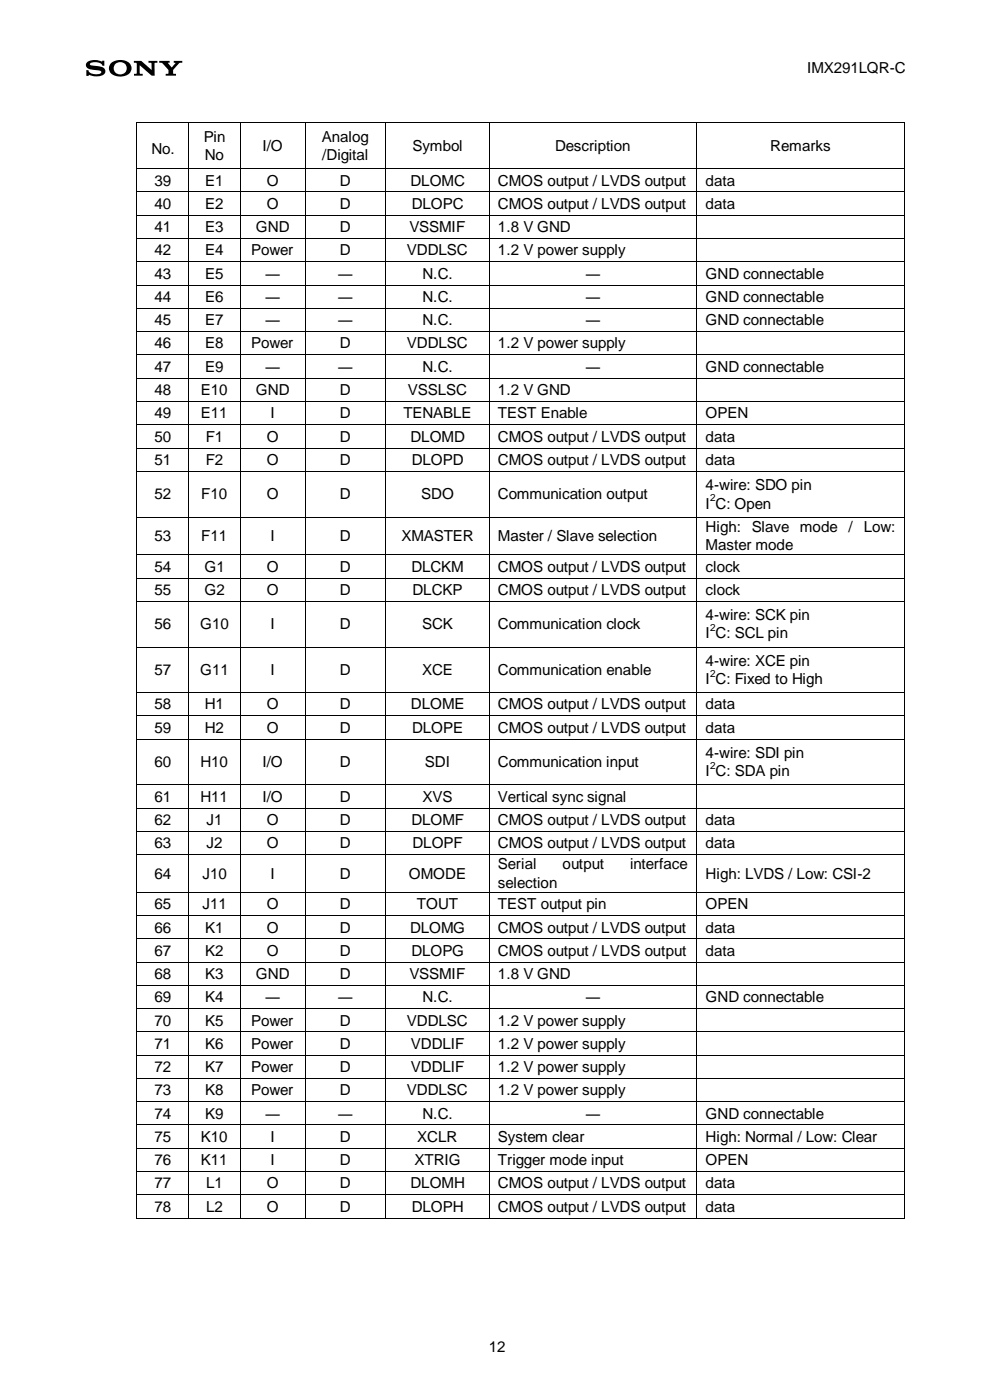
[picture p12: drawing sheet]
<svg xmlns="http://www.w3.org/2000/svg" width="210mm" height="297mm" viewBox="0 0 210 297" stroke-linecap="round" stroke-linejoin="round" font-family="sans-serif">
<path d="M18.4 13.3a3.5 3.5 0 0 1 3.3-.3v-.1h.4v1.1h-.4a1.81 1.81 0 0 0-2.6-.5l.1 .3 1.3 .2a1.56 1.56 0 0 1 1.9 1.1 1.8 1.8 0 0 1-2.3 1.1l-1.2-.3-.1 .2h-.5v-1.2h.5a1.8 1.8 0 0 0 2.4 .7l.3-.3a2.37 2.37 0 0 0-1.9-.5 1.04 1.04 0 0 1-1.1-.4 1.04 1.04 0 0 1-.1-1.1zM23.6 13.3a2.93 2.93 0 0 1 4.2 .6 1.78 1.78 0 0 1-1.9 2.3h-.4v-.4a1.35 1.35 0 0 0 1.2-1.9 1.35 1.35 0 0 0-2.2-.3 1.31 1.31 0 0 0-.3 1.4 1.31 1.31 0 0 0 1.3 .8v.4a1.94 1.94 0 0 1-2.4-2zM28.4 12.9h1.6l2.2 2-.1-1.5-.6-.1v-.4h1.9v.4l-.6 .1v.2v2.5h-.6l-2.6-2.3 .1 1.8 .6 .1v.4h-1.9v-.4l.6-.1v-2l-.1-.2-.5-.1zM33.8 12.9h2.2v.4l-.3 .1 .7 .9 .8-.9-.3-.1v-.4h1.8v.4h-.6l-1.4 1.5v.8l.6 .1v.4h-2.2v-.4l.6-.1v-.6a2.96 2.96 0 0 0-1.2-1.5l-.7-.2z" fill="#000"/>
<g fill="#000">
<path d="M29 26h.1v.2h-.1z" fill-rule="evenodd"/>
<path d="M29 26h.1v.2h-.1z" fill-rule="evenodd"/>
<path d="M29 35.7h.1v.2h-.1z" fill-rule="evenodd"/>
<path d="M39.9 26h.2v.2h-.2z" fill-rule="evenodd"/>
<path d="M39.9 35.7h.2v.2h-.2z" fill-rule="evenodd"/>
<path d="M50.9 26h.2v.2h-.2z" fill-rule="evenodd"/>
<path d="M50.9 35.7h.2v.2h-.2z" fill-rule="evenodd"/>
<path d="M64.6 26h.2v.2h-.2z" fill-rule="evenodd"/>
<path d="M64.6 35.7h.2v.2h-.2z" fill-rule="evenodd"/>
<path d="M81.7 26h.1v.2h-.1z" fill-rule="evenodd"/>
<path d="M81.7 35.7h.1v.2h-.1z" fill-rule="evenodd"/>
<path d="M103.7 26h.1v.2h-.1z" fill-rule="evenodd"/>
<path d="M103.7 35.7h.1v.2h-.1z" fill-rule="evenodd"/>
<path d="M147.6 26h.2v.2h-.2z" fill-rule="evenodd"/>
<path d="M147.6 35.7h.2v.2h-.2z" fill-rule="evenodd"/>
<path d="M191.7 26h.1v.2h-.1z" fill-rule="evenodd"/>
<path d="M191.7 26h.1v.2h-.1z" fill-rule="evenodd"/>
<path d="M191.7 35.7h.1v.2h-.1z" fill-rule="evenodd"/>
<path d="M29 40.6h.1v.2h-.1z" fill-rule="evenodd"/>
<path d="M29 45.6h.1v.1h-.1z" fill-rule="evenodd"/>
<path d="M29 50.6h.1v.1h-.1z" fill-rule="evenodd"/>
<path d="M29 55.5h.1v.1h-.1z" fill-rule="evenodd"/>
<path d="M39.9 40.6h.2v.2h-.2z" fill-rule="evenodd"/>
<path d="M39.9 45.6h.2v.1h-.2z" fill-rule="evenodd"/>
<path d="M39.9 50.6h.2v.1h-.2z" fill-rule="evenodd"/>
<path d="M39.9 55.5h.2v.1h-.2z" fill-rule="evenodd"/>
<path d="M50.9 40.6h.2v.2h-.2z" fill-rule="evenodd"/>
<path d="M50.9 45.6h.2v.1h-.2z" fill-rule="evenodd"/>
<path d="M50.9 50.6h.2v.1h-.2z" fill-rule="evenodd"/>
<path d="M50.9 55.5h.2v.1h-.2z" fill-rule="evenodd"/>
<path d="M64.6 40.6h.2v.2h-.2z" fill-rule="evenodd"/>
<path d="M64.6 45.6h.2v.1h-.2z" fill-rule="evenodd"/>
<path d="M64.6 50.6h.2v.1h-.2z" fill-rule="evenodd"/>
<path d="M64.6 55.5h.2v.1h-.2z" fill-rule="evenodd"/>
<path d="M81.7 40.6h.1v.2h-.1z" fill-rule="evenodd"/>
<path d="M81.7 45.6h.1v.1h-.1z" fill-rule="evenodd"/>
<path d="M81.7 50.6h.1v.1h-.1z" fill-rule="evenodd"/>
<path d="M81.7 55.5h.1v.1h-.1z" fill-rule="evenodd"/>
<path d="M103.7 40.6h.1v.2h-.1z" fill-rule="evenodd"/>
<path d="M103.7 45.6h.1v.1h-.1z" fill-rule="evenodd"/>
<path d="M103.7 50.6h.1v.1h-.1z" fill-rule="evenodd"/>
<path d="M103.7 55.5h.1v.1h-.1z" fill-rule="evenodd"/>
<path d="M147.6 40.6h.2v.2h-.2z" fill-rule="evenodd"/>
<path d="M147.6 45.6h.2v.1h-.2z" fill-rule="evenodd"/>
<path d="M147.6 50.6h.2v.1h-.2z" fill-rule="evenodd"/>
<path d="M147.6 55.5h.2v.1h-.2z" fill-rule="evenodd"/>
<path d="M191.7 40.6h.1v.2h-.1z" fill-rule="evenodd"/>
<path d="M191.7 45.6h.1v.1h-.1z" fill-rule="evenodd"/>
<path d="M191.7 50.6h.1v.1h-.1z" fill-rule="evenodd"/>
<path d="M191.7 55.5h.1v.1h-.1z" fill-rule="evenodd"/>
<path d="M29 60.4h.1v.2h-.1z" fill-rule="evenodd"/>
<path d="M29 65.4h.1v.1h-.1z" fill-rule="evenodd"/>
<path d="M29 70.3h.1v.2h-.1z" fill-rule="evenodd"/>
<path d="M29 75.2h.1v.2h-.1z" fill-rule="evenodd"/>
<path d="M39.9 60.4h.2v.2h-.2z" fill-rule="evenodd"/>
<path d="M39.9 65.4h.2v.1h-.2z" fill-rule="evenodd"/>
<path d="M39.9 70.3h.2v.2h-.2z" fill-rule="evenodd"/>
<path d="M39.9 75.2h.2v.2h-.2z" fill-rule="evenodd"/>
<path d="M50.9 60.4h.2v.2h-.2z" fill-rule="evenodd"/>
<path d="M50.9 65.4h.2v.1h-.2z" fill-rule="evenodd"/>
<path d="M50.9 70.3h.2v.2h-.2z" fill-rule="evenodd"/>
<path d="M50.9 75.2h.2v.2h-.2z" fill-rule="evenodd"/>
<path d="M64.6 60.4h.2v.2h-.2z" fill-rule="evenodd"/>
<path d="M64.6 65.4h.2v.1h-.2z" fill-rule="evenodd"/>
<path d="M64.6 70.3h.2v.2h-.2z" fill-rule="evenodd"/>
<path d="M64.6 75.2h.2v.2h-.2z" fill-rule="evenodd"/>
<path d="M81.7 60.4h.1v.2h-.1z" fill-rule="evenodd"/>
<path d="M81.7 65.4h.1v.1h-.1z" fill-rule="evenodd"/>
<path d="M81.7 70.3h.1v.2h-.1z" fill-rule="evenodd"/>
<path d="M81.7 75.2h.1v.2h-.1z" fill-rule="evenodd"/>
<path d="M103.7 60.4h.1v.2h-.1z" fill-rule="evenodd"/>
<path d="M103.7 65.4h.1v.1h-.1z" fill-rule="evenodd"/>
<path d="M103.7 70.3h.1v.2h-.1z" fill-rule="evenodd"/>
<path d="M103.7 75.2h.1v.2h-.1z" fill-rule="evenodd"/>
<path d="M147.6 60.4h.2v.2h-.2z" fill-rule="evenodd"/>
<path d="M147.6 65.4h.2v.1h-.2z" fill-rule="evenodd"/>
<path d="M147.6 70.3h.2v.2h-.2z" fill-rule="evenodd"/>
<path d="M147.6 75.2h.2v.2h-.2z" fill-rule="evenodd"/>
<path d="M191.7 60.4h.1v.2h-.1z" fill-rule="evenodd"/>
<path d="M191.7 65.4h.1v.1h-.1z" fill-rule="evenodd"/>
<path d="M191.7 70.3h.1v.2h-.1z" fill-rule="evenodd"/>
<path d="M191.7 75.2h.1v.2h-.1z" fill-rule="evenodd"/>
<path d="M29 80.2h.1v.2h-.1z" fill-rule="evenodd"/>
<path d="M29 85.1h.1v.2h-.1z" fill-rule="evenodd"/>
<path d="M29 90h.1v.2h-.1z" fill-rule="evenodd"/>
<path d="M29 95h.1v.2h-.1z" fill-rule="evenodd"/>
<path d="M39.9 80.2h.2v.2h-.2z" fill-rule="evenodd"/>
<path d="M39.9 85.1h.2v.2h-.2z" fill-rule="evenodd"/>
<path d="M39.9 90h.2v.2h-.2z" fill-rule="evenodd"/>
<path d="M39.9 95h.2v.2h-.2z" fill-rule="evenodd"/>
<path d="M50.9 80.2h.2v.2h-.2z" fill-rule="evenodd"/>
<path d="M50.9 85.1h.2v.2h-.2z" fill-rule="evenodd"/>
<path d="M50.9 90h.2v.2h-.2z" fill-rule="evenodd"/>
<path d="M50.9 95h.2v.2h-.2z" fill-rule="evenodd"/>
<path d="M64.6 80.2h.2v.2h-.2z" fill-rule="evenodd"/>
<path d="M64.6 85.1h.2v.2h-.2z" fill-rule="evenodd"/>
<path d="M64.6 90h.2v.2h-.2z" fill-rule="evenodd"/>
<path d="M64.6 95h.2v.2h-.2z" fill-rule="evenodd"/>
<path d="M81.7 80.2h.1v.2h-.1z" fill-rule="evenodd"/>
<path d="M81.7 85.1h.1v.2h-.1z" fill-rule="evenodd"/>
<path d="M81.7 90h.1v.2h-.1z" fill-rule="evenodd"/>
<path d="M81.7 95h.1v.2h-.1z" fill-rule="evenodd"/>
<path d="M103.7 80.2h.1v.2h-.1z" fill-rule="evenodd"/>
<path d="M103.7 85.1h.1v.2h-.1z" fill-rule="evenodd"/>
<path d="M103.7 90h.1v.2h-.1z" fill-rule="evenodd"/>
<path d="M103.7 95h.1v.2h-.1z" fill-rule="evenodd"/>
<path d="M147.6 80.2h.2v.2h-.2z" fill-rule="evenodd"/>
<path d="M147.6 85.1h.2v.2h-.2z" fill-rule="evenodd"/>
<path d="M147.6 90h.2v.2h-.2z" fill-rule="evenodd"/>
<path d="M147.6 95h.2v.2h-.2z" fill-rule="evenodd"/>
<path d="M191.7 80.2h.1v.2h-.1z" fill-rule="evenodd"/>
<path d="M191.7 85.1h.1v.2h-.1z" fill-rule="evenodd"/>
<path d="M191.7 90h.1v.2h-.1z" fill-rule="evenodd"/>
<path d="M191.7 95h.1v.2h-.1z" fill-rule="evenodd"/>
<path d="M29 99.9h.1v.2h-.1z" fill-rule="evenodd"/>
<path d="M29 109.7h.1v.1h-.1z" fill-rule="evenodd"/>
<path d="M29 117.6h.1v.1h-.1z" fill-rule="evenodd"/>
<path d="M39.9 99.9h.2v.2h-.2z" fill-rule="evenodd"/>
<path d="M39.9 109.7h.2v.1h-.2z" fill-rule="evenodd"/>
<path d="M39.9 117.6h.2v.1h-.2z" fill-rule="evenodd"/>
<path d="M50.9 99.9h.2v.2h-.2z" fill-rule="evenodd"/>
<path d="M50.9 109.7h.2v.1h-.2z" fill-rule="evenodd"/>
<path d="M50.9 117.6h.2v.1h-.2z" fill-rule="evenodd"/>
<path d="M64.6 99.9h.2v.2h-.2z" fill-rule="evenodd"/>
<path d="M64.6 109.7h.2v.1h-.2z" fill-rule="evenodd"/>
<path d="M64.6 117.6h.2v.1h-.2z" fill-rule="evenodd"/>
<path d="M81.7 99.9h.1v.2h-.1z" fill-rule="evenodd"/>
<path d="M81.7 109.7h.1v.1h-.1z" fill-rule="evenodd"/>
<path d="M81.7 117.6h.1v.1h-.1z" fill-rule="evenodd"/>
<path d="M103.7 99.9h.1v.2h-.1z" fill-rule="evenodd"/>
<path d="M103.7 109.7h.1v.1h-.1z" fill-rule="evenodd"/>
<path d="M103.7 117.6h.1v.1h-.1z" fill-rule="evenodd"/>
<path d="M147.6 99.9h.2v.2h-.2z" fill-rule="evenodd"/>
<path d="M147.6 109.7h.2v.1h-.2z" fill-rule="evenodd"/>
<path d="M147.6 117.6h.2v.1h-.2z" fill-rule="evenodd"/>
<path d="M191.7 99.9h.1v.2h-.1z" fill-rule="evenodd"/>
<path d="M191.7 109.7h.1v.1h-.1z" fill-rule="evenodd"/>
<path d="M191.7 117.6h.1v.1h-.1z" fill-rule="evenodd"/>
<path d="M29 122.5h.1v.2h-.1z" fill-rule="evenodd"/>
<path d="M29 127.5h.1v.1h-.1z" fill-rule="evenodd"/>
<path d="M29 137.2h.1v.2h-.1z" fill-rule="evenodd"/>
<path d="M39.9 122.5h.2v.2h-.2z" fill-rule="evenodd"/>
<path d="M39.9 127.5h.2v.1h-.2z" fill-rule="evenodd"/>
<path d="M39.9 137.2h.2v.2h-.2z" fill-rule="evenodd"/>
<path d="M50.9 122.5h.2v.2h-.2z" fill-rule="evenodd"/>
<path d="M50.9 127.5h.2v.1h-.2z" fill-rule="evenodd"/>
<path d="M50.9 137.2h.2v.2h-.2z" fill-rule="evenodd"/>
<path d="M64.6 122.5h.2v.2h-.2z" fill-rule="evenodd"/>
<path d="M64.6 127.5h.2v.1h-.2z" fill-rule="evenodd"/>
<path d="M64.6 137.2h.2v.2h-.2z" fill-rule="evenodd"/>
<path d="M81.7 122.5h.1v.2h-.1z" fill-rule="evenodd"/>
<path d="M81.7 127.5h.1v.1h-.1z" fill-rule="evenodd"/>
<path d="M81.7 137.2h.1v.2h-.1z" fill-rule="evenodd"/>
<path d="M103.7 122.5h.1v.2h-.1z" fill-rule="evenodd"/>
<path d="M103.7 127.5h.1v.1h-.1z" fill-rule="evenodd"/>
<path d="M103.7 137.2h.1v.2h-.1z" fill-rule="evenodd"/>
<path d="M147.6 122.5h.2v.2h-.2z" fill-rule="evenodd"/>
<path d="M147.6 127.5h.2v.1h-.2z" fill-rule="evenodd"/>
<path d="M147.6 137.2h.2v.2h-.2z" fill-rule="evenodd"/>
<path d="M191.7 122.5h.1v.2h-.1z" fill-rule="evenodd"/>
<path d="M191.7 127.5h.1v.1h-.1z" fill-rule="evenodd"/>
<path d="M191.7 137.2h.1v.2h-.1z" fill-rule="evenodd"/>
<path d="M29 146.9h.1v.1h-.1z" fill-rule="evenodd"/>
<path d="M29 151.8h.1v.1h-.1z" fill-rule="evenodd"/>
<path d="M29 156.8h.1v.1h-.1z" fill-rule="evenodd"/>
<path d="M39.9 146.9h.2v.1h-.2z" fill-rule="evenodd"/>
<path d="M39.9 151.8h.2v.1h-.2z" fill-rule="evenodd"/>
<path d="M39.9 156.8h.2v.1h-.2z" fill-rule="evenodd"/>
<path d="M50.9 146.9h.2v.1h-.2z" fill-rule="evenodd"/>
<path d="M50.9 151.8h.2v.1h-.2z" fill-rule="evenodd"/>
<path d="M50.9 156.8h.2v.1h-.2z" fill-rule="evenodd"/>
<path d="M64.6 146.9h.2v.1h-.2z" fill-rule="evenodd"/>
<path d="M64.6 151.8h.2v.1h-.2z" fill-rule="evenodd"/>
<path d="M64.6 156.8h.2v.1h-.2z" fill-rule="evenodd"/>
<path d="M81.7 146.9h.1v.1h-.1z" fill-rule="evenodd"/>
<path d="M81.7 151.8h.1v.1h-.1z" fill-rule="evenodd"/>
<path d="M81.7 156.8h.1v.1h-.1z" fill-rule="evenodd"/>
<path d="M103.7 146.9h.1v.1h-.1z" fill-rule="evenodd"/>
<path d="M103.7 151.8h.1v.1h-.1z" fill-rule="evenodd"/>
<path d="M103.7 156.8h.1v.1h-.1z" fill-rule="evenodd"/>
<path d="M147.6 146.9h.2v.1h-.2z" fill-rule="evenodd"/>
<path d="M147.6 151.8h.2v.1h-.2z" fill-rule="evenodd"/>
<path d="M147.6 156.8h.2v.1h-.2z" fill-rule="evenodd"/>
<path d="M191.7 146.9h.1v.1h-.1z" fill-rule="evenodd"/>
<path d="M191.7 151.8h.1v.1h-.1z" fill-rule="evenodd"/>
<path d="M191.7 156.8h.1v.1h-.1z" fill-rule="evenodd"/>
<path d="M29 166.4h.1v.2h-.1z" fill-rule="evenodd"/>
<path d="M29 171.4h.1v.2h-.1z" fill-rule="evenodd"/>
<path d="M29 176.3h.1v.2h-.1z" fill-rule="evenodd"/>
<path d="M39.9 166.4h.2v.2h-.2z" fill-rule="evenodd"/>
<path d="M39.9 171.4h.2v.2h-.2z" fill-rule="evenodd"/>
<path d="M39.9 176.3h.2v.2h-.2z" fill-rule="evenodd"/>
<path d="M50.9 166.4h.2v.2h-.2z" fill-rule="evenodd"/>
<path d="M50.9 171.4h.2v.2h-.2z" fill-rule="evenodd"/>
<path d="M50.9 176.3h.2v.2h-.2z" fill-rule="evenodd"/>
<path d="M64.6 166.4h.2v.2h-.2z" fill-rule="evenodd"/>
<path d="M64.6 171.4h.2v.2h-.2z" fill-rule="evenodd"/>
<path d="M64.6 176.3h.2v.2h-.2z" fill-rule="evenodd"/>
<path d="M81.7 166.4h.1v.2h-.1z" fill-rule="evenodd"/>
<path d="M81.7 171.4h.1v.2h-.1z" fill-rule="evenodd"/>
<path d="M81.7 176.3h.1v.2h-.1z" fill-rule="evenodd"/>
<path d="M103.7 166.4h.1v.2h-.1z" fill-rule="evenodd"/>
<path d="M103.7 171.4h.1v.2h-.1z" fill-rule="evenodd"/>
<path d="M103.7 176.3h.1v.2h-.1z" fill-rule="evenodd"/>
<path d="M147.6 166.4h.2v.2h-.2z" fill-rule="evenodd"/>
<path d="M147.6 171.4h.2v.2h-.2z" fill-rule="evenodd"/>
<path d="M147.6 176.3h.2v.2h-.2z" fill-rule="evenodd"/>
<path d="M191.7 166.4h.1v.2h-.1z" fill-rule="evenodd"/>
<path d="M191.7 171.4h.1v.2h-.1z" fill-rule="evenodd"/>
<path d="M191.7 176.3h.1v.2h-.1z" fill-rule="evenodd"/>
<path d="M29 181.2h.1v.2h-.1z" fill-rule="evenodd"/>
<path d="M29 189.2h.1v.2h-.1z" fill-rule="evenodd"/>
<path d="M29 194.1h.1v.2h-.1z" fill-rule="evenodd"/>
<path d="M29 199.1h.1v.2h-.1z" fill-rule="evenodd"/>
<path d="M39.9 181.2h.2v.2h-.2z" fill-rule="evenodd"/>
<path d="M39.9 189.2h.2v.2h-.2z" fill-rule="evenodd"/>
<path d="M39.9 194.1h.2v.2h-.2z" fill-rule="evenodd"/>
<path d="M39.9 199.1h.2v.2h-.2z" fill-rule="evenodd"/>
<path d="M50.9 181.2h.2v.2h-.2z" fill-rule="evenodd"/>
<path d="M50.9 189.2h.2v.2h-.2z" fill-rule="evenodd"/>
<path d="M50.9 194.1h.2v.2h-.2z" fill-rule="evenodd"/>
<path d="M50.9 199.1h.2v.2h-.2z" fill-rule="evenodd"/>
<path d="M64.6 181.2h.2v.2h-.2z" fill-rule="evenodd"/>
<path d="M64.6 189.2h.2v.2h-.2z" fill-rule="evenodd"/>
<path d="M64.6 194.1h.2v.2h-.2z" fill-rule="evenodd"/>
<path d="M64.6 199.1h.2v.2h-.2z" fill-rule="evenodd"/>
<path d="M81.7 181.2h.1v.2h-.1z" fill-rule="evenodd"/>
<path d="M81.7 189.2h.1v.2h-.1z" fill-rule="evenodd"/>
<path d="M81.7 194.1h.1v.2h-.1z" fill-rule="evenodd"/>
<path d="M81.7 199.1h.1v.2h-.1z" fill-rule="evenodd"/>
<path d="M103.7 181.2h.1v.2h-.1z" fill-rule="evenodd"/>
<path d="M103.7 189.2h.1v.2h-.1z" fill-rule="evenodd"/>
<path d="M103.7 194.1h.1v.2h-.1z" fill-rule="evenodd"/>
<path d="M103.7 199.1h.1v.2h-.1z" fill-rule="evenodd"/>
<path d="M147.6 181.2h.2v.2h-.2z" fill-rule="evenodd"/>
<path d="M147.6 189.2h.2v.2h-.2z" fill-rule="evenodd"/>
<path d="M147.6 194.1h.2v.2h-.2z" fill-rule="evenodd"/>
<path d="M147.6 199.1h.2v.2h-.2z" fill-rule="evenodd"/>
<path d="M191.7 181.2h.1v.2h-.1z" fill-rule="evenodd"/>
<path d="M191.7 189.2h.1v.2h-.1z" fill-rule="evenodd"/>
<path d="M191.7 194.1h.1v.2h-.1z" fill-rule="evenodd"/>
<path d="M191.7 199.1h.1v.2h-.1z" fill-rule="evenodd"/>
<path d="M29 204h.1v.2h-.1z" fill-rule="evenodd"/>
<path d="M29 208.9h.1v.2h-.1z" fill-rule="evenodd"/>
<path d="M29 213.9h.1v.2h-.1z" fill-rule="evenodd"/>
<path d="M29 218.8h.1v.2h-.1z" fill-rule="evenodd"/>
<path d="M39.9 204h.2v.2h-.2z" fill-rule="evenodd"/>
<path d="M39.9 208.9h.2v.2h-.2z" fill-rule="evenodd"/>
<path d="M39.9 213.9h.2v.2h-.2z" fill-rule="evenodd"/>
<path d="M39.9 218.8h.2v.2h-.2z" fill-rule="evenodd"/>
<path d="M50.9 204h.2v.2h-.2z" fill-rule="evenodd"/>
<path d="M50.9 208.9h.2v.2h-.2z" fill-rule="evenodd"/>
<path d="M50.9 213.9h.2v.2h-.2z" fill-rule="evenodd"/>
<path d="M50.9 218.8h.2v.2h-.2z" fill-rule="evenodd"/>
<path d="M64.6 204h.2v.2h-.2z" fill-rule="evenodd"/>
<path d="M64.6 208.9h.2v.2h-.2z" fill-rule="evenodd"/>
<path d="M64.6 213.9h.2v.2h-.2z" fill-rule="evenodd"/>
<path d="M64.6 218.8h.2v.2h-.2z" fill-rule="evenodd"/>
<path d="M81.7 204h.1v.2h-.1z" fill-rule="evenodd"/>
<path d="M81.7 208.9h.1v.2h-.1z" fill-rule="evenodd"/>
<path d="M81.7 213.9h.1v.2h-.1z" fill-rule="evenodd"/>
<path d="M81.7 218.8h.1v.2h-.1z" fill-rule="evenodd"/>
<path d="M103.7 204h.1v.2h-.1z" fill-rule="evenodd"/>
<path d="M103.7 208.9h.1v.2h-.1z" fill-rule="evenodd"/>
<path d="M103.7 213.9h.1v.2h-.1z" fill-rule="evenodd"/>
<path d="M103.7 218.8h.1v.2h-.1z" fill-rule="evenodd"/>
<path d="M147.6 204h.2v.2h-.2z" fill-rule="evenodd"/>
<path d="M147.6 208.9h.2v.2h-.2z" fill-rule="evenodd"/>
<path d="M147.6 213.9h.2v.2h-.2z" fill-rule="evenodd"/>
<path d="M147.6 218.8h.2v.2h-.2z" fill-rule="evenodd"/>
<path d="M191.7 204h.1v.2h-.1z" fill-rule="evenodd"/>
<path d="M191.7 208.9h.1v.2h-.1z" fill-rule="evenodd"/>
<path d="M191.7 213.9h.1v.2h-.1z" fill-rule="evenodd"/>
<path d="M191.7 218.8h.1v.2h-.1z" fill-rule="evenodd"/>
<path d="M29 223.8h.1v.1h-.1z" fill-rule="evenodd"/>
<path d="M29 228.8h.1v.1h-.1z" fill-rule="evenodd"/>
<path d="M29 233.7h.1v.1h-.1z" fill-rule="evenodd"/>
<path d="M29 238.6h.1v.1h-.1z" fill-rule="evenodd"/>
<path d="M39.9 223.8h.2v.1h-.2z" fill-rule="evenodd"/>
<path d="M39.9 228.8h.2v.1h-.2z" fill-rule="evenodd"/>
<path d="M39.9 233.7h.2v.1h-.2z" fill-rule="evenodd"/>
<path d="M39.9 238.6h.2v.1h-.2z" fill-rule="evenodd"/>
<path d="M50.9 223.8h.2v.1h-.2z" fill-rule="evenodd"/>
<path d="M50.9 228.8h.2v.1h-.2z" fill-rule="evenodd"/>
<path d="M50.9 233.7h.2v.1h-.2z" fill-rule="evenodd"/>
<path d="M50.9 238.6h.2v.1h-.2z" fill-rule="evenodd"/>
<path d="M64.6 223.8h.2v.1h-.2z" fill-rule="evenodd"/>
<path d="M64.6 228.8h.2v.1h-.2z" fill-rule="evenodd"/>
<path d="M64.6 233.7h.2v.1h-.2z" fill-rule="evenodd"/>
<path d="M64.6 238.6h.2v.1h-.2z" fill-rule="evenodd"/>
<path d="M81.7 223.8h.1v.1h-.1z" fill-rule="evenodd"/>
<path d="M81.7 228.8h.1v.1h-.1z" fill-rule="evenodd"/>
<path d="M81.7 233.7h.1v.1h-.1z" fill-rule="evenodd"/>
<path d="M81.7 238.6h.1v.1h-.1z" fill-rule="evenodd"/>
<path d="M103.7 223.8h.1v.1h-.1z" fill-rule="evenodd"/>
<path d="M103.7 228.8h.1v.1h-.1z" fill-rule="evenodd"/>
<path d="M103.7 233.7h.1v.1h-.1z" fill-rule="evenodd"/>
<path d="M103.7 238.6h.1v.1h-.1z" fill-rule="evenodd"/>
<path d="M147.6 223.8h.2v.1h-.2z" fill-rule="evenodd"/>
<path d="M147.6 228.8h.2v.1h-.2z" fill-rule="evenodd"/>
<path d="M147.6 233.7h.2v.1h-.2z" fill-rule="evenodd"/>
<path d="M147.6 238.6h.2v.1h-.2z" fill-rule="evenodd"/>
<path d="M191.7 223.8h.1v.1h-.1z" fill-rule="evenodd"/>
<path d="M191.7 228.8h.1v.1h-.1z" fill-rule="evenodd"/>
<path d="M191.7 233.7h.1v.1h-.1z" fill-rule="evenodd"/>
<path d="M191.7 238.6h.1v.1h-.1z" fill-rule="evenodd"/>
<path d="M29 243.6h.1v.1h-.1z" fill-rule="evenodd"/>
<path d="M29 248.5h.1v.1h-.1z" fill-rule="evenodd"/>
<path d="M29 253.4h.1v.2h-.1z" fill-rule="evenodd"/>
<path d="M29 258.4h.1v.2h-.1z" fill-rule="evenodd"/>
<path d="M29 258.4h.1v.2h-.1z" fill-rule="evenodd"/>
<path d="M39.9 243.6h.2v.1h-.2z" fill-rule="evenodd"/>
<path d="M39.9 248.5h.2v.1h-.2z" fill-rule="evenodd"/>
<path d="M39.9 253.4h.2v.2h-.2z" fill-rule="evenodd"/>
<path d="M39.9 258.4h.2v.2h-.2z" fill-rule="evenodd"/>
<path d="M50.9 243.6h.2v.1h-.2z" fill-rule="evenodd"/>
<path d="M50.9 248.5h.2v.1h-.2z" fill-rule="evenodd"/>
<path d="M50.9 253.4h.2v.2h-.2z" fill-rule="evenodd"/>
<path d="M50.9 258.4h.2v.2h-.2z" fill-rule="evenodd"/>
<path d="M64.6 243.6h.2v.1h-.2z" fill-rule="evenodd"/>
<path d="M64.6 248.5h.2v.1h-.2z" fill-rule="evenodd"/>
<path d="M64.6 253.4h.2v.2h-.2z" fill-rule="evenodd"/>
<path d="M64.6 258.4h.2v.2h-.2z" fill-rule="evenodd"/>
<path d="M81.7 243.6h.1v.1h-.1z" fill-rule="evenodd"/>
<path d="M81.7 248.5h.1v.1h-.1z" fill-rule="evenodd"/>
<path d="M81.7 253.4h.1v.2h-.1z" fill-rule="evenodd"/>
<path d="M81.7 258.4h.1v.2h-.1z" fill-rule="evenodd"/>
<path d="M103.7 243.6h.1v.1h-.1z" fill-rule="evenodd"/>
<path d="M103.7 248.5h.1v.1h-.1z" fill-rule="evenodd"/>
<path d="M103.7 253.4h.1v.2h-.1z" fill-rule="evenodd"/>
<path d="M103.7 258.4h.1v.2h-.1z" fill-rule="evenodd"/>
<path d="M147.6 243.6h.2v.1h-.2z" fill-rule="evenodd"/>
<path d="M147.6 248.5h.2v.1h-.2z" fill-rule="evenodd"/>
<path d="M147.6 253.4h.2v.2h-.2z" fill-rule="evenodd"/>
<path d="M147.6 258.4h.2v.2h-.2z" fill-rule="evenodd"/>
<path d="M191.7 243.6h.1v.1h-.1z" fill-rule="evenodd"/>
<path d="M191.7 248.5h.1v.1h-.1z" fill-rule="evenodd"/>
<path d="M191.7 253.4h.1v.2h-.1z" fill-rule="evenodd"/>
<path d="M191.7 258.4h.1v.2h-.1z" fill-rule="evenodd"/>
<path d="M191.7 258.4h.1v.2h-.1z" fill-rule="evenodd"/>
</g>
<g fill="none" stroke="#000" stroke-width=".21">
<path d="M29 26.2v9.5M29 35.9v4.7M29.1 26.1h10.8M29.1 35.8h10.8M40 26.2v9.5M40 35.9v4.7M40.1 26.1h10.8M40.1 35.8h10.8M51 26.2v9.5M51 35.9v4.7M51.1 26.1h13.5M51.1 35.8h13.5"/>
<path d="M64.7 26.2v9.5M64.7 35.9v4.7M64.8 26.1h16.9M64.8 35.8h16.9M81.7 26.2v9.5M81.7 35.9v4.7M81.8 26.1h21.9M81.8 35.8h21.9M103.8 26.2v9.5M103.8 35.9v4.7M103.8 26.1h43.8M103.8 35.8h43.8"/>
<path d="M147.7 26.2v9.5M147.7 35.9v4.7M147.8 26.1h43.9M147.8 35.8h43.9M191.8 26.2v9.5M191.8 35.9v4.7M29 40.8v4.8M29 45.7v4.9M29 50.7v4.8M29 55.6v4.8M29.1 40.7h10.8M29.1 45.7h10.8"/>
<path d="M29.1 50.6h10.8M29.1 55.6h10.8M40 40.8v4.8M40 45.7v4.9M40 50.7v4.8M40 55.6v4.8M40.1 40.7h10.8M40.1 45.7h10.8M40.1 50.6h10.8M40.1 55.6h10.8M51 40.8v4.8M51 45.7v4.9"/>
<path d="M51 50.7v4.8M51 55.6v4.8M51.1 40.7h13.5M51.1 45.7h13.5M51.1 50.6h13.5M51.1 55.6h13.5M64.7 40.8v4.8M64.7 45.7v4.9M64.7 50.7v4.8M64.7 55.6v4.8M64.8 40.7h16.9M64.8 45.7h16.9"/>
<path d="M64.8 50.6h16.9M64.8 55.6h16.9M81.7 40.8v4.8M81.7 45.7v4.9M81.7 50.7v4.8M81.7 55.6v4.8M81.8 40.7h21.9M81.8 45.7h21.9M81.8 50.6h21.9M81.8 55.6h21.9M103.8 40.8v4.8M103.8 45.7v4.9"/>
<path d="M103.8 50.7v4.8M103.8 55.6v4.8M103.8 40.7h43.8M103.8 45.7h43.8M103.8 50.6h43.8M103.8 55.6h43.8M147.7 40.8v4.8M147.7 45.7v4.9M147.7 50.7v4.8M147.7 55.6v4.8M147.8 40.7h43.9M147.8 45.7h43.9"/>
<path d="M147.8 50.6h43.9M147.8 55.6h43.9M191.8 40.8v4.8M191.8 45.7v4.9M191.8 50.7v4.8M191.8 55.6v4.8M29 60.6v4.8M29 65.5v4.8M29 70.5v4.7M29 75.4v4.8M29.1 60.5h10.8M29.1 65.5h10.8"/>
<path d="M29.1 70.4h10.8M29.1 75.3h10.8M40 60.6v4.8M40 65.5v4.8M40 70.5v4.7M40 75.4v4.8M40.1 60.5h10.8M40.1 65.5h10.8M40.1 70.4h10.8M40.1 75.3h10.8M51 60.6v4.8M51 65.5v4.8"/>
<path d="M51 70.5v4.7M51 75.4v4.8M51.1 60.5h13.5M51.1 65.5h13.5M51.1 70.4h13.5M51.1 75.3h13.5M64.7 60.6v4.8M64.7 65.5v4.8M64.7 70.5v4.7M64.7 75.4v4.8M64.8 60.5h16.9M64.8 65.5h16.9"/>
<path d="M64.8 70.4h16.9M64.8 75.3h16.9M81.7 60.6v4.8M81.7 65.5v4.8M81.7 70.5v4.7M81.7 75.4v4.8M81.8 60.5h21.9M81.8 65.5h21.9M81.8 70.4h21.9M81.8 75.3h21.9M103.8 60.6v4.8M103.8 65.5v4.8"/>
<path d="M103.8 70.5v4.7M103.8 75.4v4.8M103.8 60.5h43.8M103.8 65.5h43.8M103.8 70.4h43.8M103.8 75.3h43.8M147.7 60.6v4.8M147.7 65.5v4.8M147.7 70.5v4.7M147.7 75.4v4.8M147.8 60.5h43.9M147.8 65.5h43.9"/>
<path d="M147.8 70.4h43.9M147.8 75.3h43.9M191.8 60.6v4.8M191.8 65.5v4.8M191.8 70.5v4.7M191.8 75.4v4.8M29 80.4v4.7M29 85.3v4.7M29 90.2v4.8M29 95.2v4.7M29.1 80.3h10.8M29.1 85.2h10.8"/>
<path d="M29.1 90.1h10.8M29.1 95.1h10.8M40 80.4v4.7M40 85.3v4.7M40 90.2v4.8M40 95.2v4.7M40.1 80.3h10.8M40.1 85.2h10.8M40.1 90.1h10.8M40.1 95.1h10.8M51 80.4v4.7M51 85.3v4.7"/>
<path d="M51 90.2v4.8M51 95.2v4.7M51.1 80.3h13.5M51.1 85.2h13.5M51.1 90.1h13.5M51.1 95.1h13.5M64.7 80.4v4.7M64.7 85.3v4.7M64.7 90.2v4.8M64.7 95.2v4.7M64.8 80.3h16.9M64.8 85.2h16.9"/>
<path d="M64.8 90.1h16.9M64.8 95.1h16.9M81.7 80.4v4.7M81.7 85.3v4.7M81.7 90.2v4.8M81.7 95.2v4.7M81.8 80.3h21.9M81.8 85.2h21.9M81.8 90.1h21.9M81.8 95.1h21.9M103.8 80.4v4.7M103.8 85.3v4.7"/>
<path d="M103.8 90.2v4.8M103.8 95.2v4.7M103.8 80.3h43.8M103.8 85.2h43.8M103.8 90.1h43.8M103.8 95.1h43.8M147.7 80.4v4.7M147.7 85.3v4.7M147.7 90.2v4.8M147.7 95.2v4.7M147.8 80.3h43.9M147.8 85.2h43.9"/>
<path d="M147.8 90.1h43.9M147.8 95.1h43.9M191.8 80.4v4.7M191.8 85.3v4.7M191.8 90.2v4.8M191.8 95.2v4.7M29 100.1v9.6M29 109.8v7.8M29 117.7v4.8M29.1 100h10.8M29.1 109.8h10.8M29.1 117.6h10.8"/>
<path d="M40 100.1v9.6M40 109.8v7.8M40 117.7v4.8M40.1 100h10.8M40.1 109.8h10.8M40.1 117.6h10.8M51 100.1v9.6M51 109.8v7.8M51 117.7v4.8M51.1 100h13.5M51.1 109.8h13.5M51.1 117.6h13.5"/>
<path d="M64.7 100.1v9.6M64.7 109.8v7.8M64.7 117.7v4.8M64.8 100h16.9M64.8 109.8h16.9M64.8 117.6h16.9M81.7 100.1v9.6M81.7 109.8v7.8M81.7 117.7v4.8M81.8 100h21.9M81.8 109.8h21.9M81.8 117.6h21.9"/>
<path d="M103.8 100.1v9.6M103.8 109.8v7.8M103.8 117.7v4.8M103.8 100h43.8M103.8 109.8h43.8M103.8 117.6h43.8M147.7 100.1v9.6M147.7 109.8v7.8M147.7 117.7v4.8M147.8 100h43.9M147.8 109.8h43.9M147.8 117.6h43.9"/>
<path d="M191.8 100.1v9.6M191.8 109.8v7.8M191.8 117.7v4.8M29 122.7v4.8M29 127.6v9.6M29 137.4v9.5M29.1 122.6h10.8M29.1 127.5h10.8M29.1 137.3h10.8M40 122.7v4.8M40 127.6v9.6M40 137.4v9.5"/>
<path d="M40.1 122.6h10.8M40.1 127.5h10.8M40.1 137.3h10.8M51 122.7v4.8M51 127.6v9.6M51 137.4v9.5M51.1 122.6h13.5M51.1 127.5h13.5M51.1 137.3h13.5M64.7 122.7v4.8M64.7 127.6v9.6M64.7 137.4v9.5"/>
<path d="M64.8 122.6h16.9M64.8 127.5h16.9M64.8 137.3h16.9M81.7 122.7v4.8M81.7 127.6v9.6M81.7 137.4v9.5M81.8 122.6h21.9M81.8 127.5h21.9M81.8 137.3h21.9M103.8 122.7v4.8M103.8 127.6v9.6M103.8 137.4v9.5"/>
<path d="M103.8 122.6h43.8M103.8 127.5h43.8M103.8 137.3h43.8M147.7 122.7v4.8M147.7 127.6v9.6M147.7 137.4v9.5M147.8 122.6h43.9M147.8 127.5h43.9M147.8 137.3h43.9M191.8 122.7v4.8M191.8 127.6v9.6M191.8 137.4v9.5"/>
<path d="M29 147v4.8M29 151.9v4.9M29 156.9v9.5M29.1 146.9h10.8M29.1 151.8h10.8M29.1 156.8h10.8M40 147v4.8M40 151.9v4.9M40 156.9v9.5M40.1 146.9h10.8M40.1 151.8h10.8M40.1 156.8h10.8"/>
<path d="M51 147v4.8M51 151.9v4.9M51 156.9v9.5M51.1 146.9h13.5M51.1 151.8h13.5M51.1 156.8h13.5M64.7 147v4.8M64.7 151.9v4.9M64.7 156.9v9.5M64.8 146.9h16.9M64.8 151.8h16.9M64.8 156.8h16.9"/>
<path d="M81.7 147v4.8M81.7 151.9v4.9M81.7 156.9v9.5M81.8 146.9h21.9M81.8 151.8h21.9M81.8 156.8h21.9M103.8 147v4.8M103.8 151.9v4.9M103.8 156.9v9.5M103.8 146.9h43.8M103.8 151.8h43.8M103.8 156.8h43.8"/>
<path d="M147.7 147v4.8M147.7 151.9v4.9M147.7 156.9v9.5M147.8 146.9h43.9M147.8 151.8h43.9M147.8 156.8h43.9M191.8 147v4.8M191.8 151.9v4.9M191.8 156.9v9.5M29 166.6v4.8M29 171.6v4.7M29 176.5v4.7"/>
<path d="M29.1 166.5h10.8M29.1 171.5h10.8M29.1 176.4h10.8M40 166.6v4.8M40 171.6v4.7M40 176.5v4.7M40.1 166.5h10.8M40.1 171.5h10.8M40.1 176.4h10.8M51 166.6v4.8M51 171.6v4.7M51 176.5v4.7"/>
<path d="M51.1 166.5h13.5M51.1 171.5h13.5M51.1 176.4h13.5M64.7 166.6v4.8M64.7 171.6v4.7M64.7 176.5v4.7M64.8 166.5h16.9M64.8 171.5h16.9M64.8 176.4h16.9M81.7 166.6v4.8M81.7 171.6v4.7M81.7 176.5v4.7"/>
<path d="M81.8 166.5h21.9M81.8 171.5h21.9M81.8 176.4h21.9M103.8 166.6v4.8M103.8 171.6v4.7M103.8 176.5v4.7M103.8 166.5h43.8M103.8 171.5h43.8M103.8 176.4h43.8M147.7 166.6v4.8M147.7 171.6v4.7M147.7 176.5v4.7"/>
<path d="M147.8 166.5h43.9M147.8 171.5h43.9M147.8 176.4h43.9M191.8 166.6v4.8M191.8 171.6v4.7M191.8 176.5v4.7M29 181.4v7.8M29 189.4v4.7M29 194.3v4.8M29 199.3v4.7M29.1 181.3h10.8M29.1 189.3h10.8"/>
<path d="M29.1 194.2h10.8M29.1 199.2h10.8M40 181.4v7.8M40 189.4v4.7M40 194.3v4.8M40 199.3v4.7M40.1 181.3h10.8M40.1 189.3h10.8M40.1 194.2h10.8M40.1 199.2h10.8M51 181.4v7.8M51 189.4v4.7"/>
<path d="M51 194.3v4.8M51 199.3v4.7M51.1 181.3h13.5M51.1 189.3h13.5M51.1 194.2h13.5M51.1 199.2h13.5M64.7 181.4v7.8M64.7 189.4v4.7M64.7 194.3v4.8M64.7 199.3v4.7M64.8 181.3h16.9M64.8 189.3h16.9"/>
<path d="M64.8 194.2h16.9M64.8 199.2h16.9M81.7 181.4v7.8M81.7 189.4v4.7M81.7 194.3v4.8M81.7 199.3v4.7M81.8 181.3h21.9M81.8 189.3h21.9M81.8 194.2h21.9M81.8 199.2h21.9M103.8 181.4v7.8M103.8 189.4v4.7"/>
<path d="M103.8 194.3v4.8M103.8 199.3v4.7M103.8 181.3h43.8M103.8 189.3h43.8M103.8 194.2h43.8M103.8 199.2h43.8M147.7 181.4v7.8M147.7 189.4v4.7M147.7 194.3v4.8M147.7 199.3v4.7M147.8 181.3h43.9M147.8 189.3h43.9"/>
<path d="M147.8 194.2h43.9M147.8 199.2h43.9M191.8 181.4v7.8M191.8 189.4v4.7M191.8 194.3v4.8M191.8 199.3v4.7M29 204.2v4.7M29 209.1v4.8M29 214.1v4.7M29 219v4.8M29.1 204.1h10.8M29.1 209h10.8"/>
<path d="M29.1 214h10.8M29.1 218.9h10.8M40 204.2v4.7M40 209.1v4.8M40 214.1v4.7M40 219v4.8M40.1 204.1h10.8M40.1 209h10.8M40.1 214h10.8M40.1 218.9h10.8M51 204.2v4.7M51 209.1v4.8"/>
<path d="M51 214.1v4.7M51 219v4.8M51.1 204.1h13.5M51.1 209h13.5M51.1 214h13.5M51.1 218.9h13.5M64.7 204.2v4.7M64.7 209.1v4.8M64.7 214.1v4.7M64.7 219v4.8M64.8 204.1h16.9M64.8 209h16.9"/>
<path d="M64.8 214h16.9M64.8 218.9h16.9M81.7 204.2v4.7M81.7 209.1v4.8M81.7 214.1v4.7M81.7 219v4.8M81.8 204.1h21.9M81.8 209h21.9M81.8 214h21.9M81.8 218.9h21.9M103.8 204.2v4.7M103.8 209.1v4.8"/>
<path d="M103.8 214.1v4.7M103.8 219v4.8M103.8 204.1h43.8M103.8 209h43.8M103.8 214h43.8M103.8 218.9h43.8M147.7 204.2v4.7M147.7 209.1v4.8M147.7 214.1v4.7M147.7 219v4.8M147.8 204.1h43.9M147.8 209h43.9"/>
<path d="M147.8 214h43.9M147.8 218.9h43.9M191.8 204.2v4.7M191.8 209.1v4.8M191.8 214.1v4.7M191.8 219v4.8M29 223.9v4.9M29 228.9v4.8M29 233.8v4.8M29 238.7v4.9M29.1 223.8h10.8M29.1 228.8h10.8"/>
<path d="M29.1 233.7h10.8M29.1 238.7h10.8M40 223.9v4.9M40 228.9v4.8M40 233.8v4.8M40 238.7v4.9M40.1 223.8h10.8M40.1 228.8h10.8M40.1 233.7h10.8M40.1 238.7h10.8M51 223.9v4.9M51 228.9v4.8"/>
<path d="M51 233.8v4.8M51 238.7v4.9M51.1 223.8h13.5M51.1 228.8h13.5M51.1 233.7h13.5M51.1 238.7h13.5M64.7 223.9v4.9M64.7 228.9v4.8M64.7 233.8v4.8M64.7 238.7v4.9M64.8 223.8h16.9M64.8 228.8h16.9"/>
<path d="M64.8 233.7h16.9M64.8 238.7h16.9M81.7 223.9v4.9M81.7 228.9v4.8M81.7 233.8v4.8M81.7 238.7v4.9M81.8 223.8h21.9M81.8 228.8h21.9M81.8 233.7h21.9M81.8 238.7h21.9M103.8 223.9v4.9M103.8 228.9v4.8"/>
<path d="M103.8 233.8v4.8M103.8 238.7v4.9M103.8 223.8h43.8M103.8 228.8h43.8M103.8 233.7h43.8M103.8 238.7h43.8M147.7 223.9v4.9M147.7 228.9v4.8M147.7 233.8v4.8M147.7 238.7v4.9M147.8 223.8h43.9M147.8 228.8h43.9"/>
<path d="M147.8 233.7h43.9M147.8 238.7h43.9M191.8 223.9v4.9M191.8 228.9v4.8M191.8 233.8v4.8M191.8 238.7v4.9M29 243.7v4.8M29 248.7v4.7M29 253.6v4.8M29.1 243.7h10.8M29.1 248.6h10.8M29.1 253.5h10.8"/>
<path d="M29.1 258.5h10.8M40 243.7v4.8M40 248.7v4.7M40 253.6v4.8M40.1 243.7h10.8M40.1 248.6h10.8M40.1 253.5h10.8M40.1 258.5h10.8M51 243.7v4.8M51 248.7v4.7M51 253.6v4.8M51.1 243.7h13.5"/>
<path d="M51.1 248.6h13.5M51.1 253.5h13.5M51.1 258.5h13.5M64.7 243.7v4.8M64.7 248.7v4.7M64.7 253.6v4.8M64.8 243.7h16.9M64.8 248.6h16.9M64.8 253.5h16.9M64.8 258.5h16.9M81.7 243.7v4.8M81.7 248.7v4.7"/>
<path d="M81.7 253.6v4.8M81.8 243.7h21.9M81.8 248.6h21.9M81.8 253.5h21.9M81.8 258.5h21.9M103.8 243.7v4.8M103.8 248.7v4.7M103.8 253.6v4.8M103.8 243.7h43.8M103.8 248.6h43.8M103.8 253.5h43.8M103.8 258.5h43.8"/>
<path d="M147.7 243.7v4.8M147.7 248.7v4.7M147.7 253.6v4.8M147.8 243.7h43.9M147.8 248.6h43.9M147.8 253.5h43.9M147.8 258.5h43.9M191.8 243.7v4.8M191.8 248.7v4.7M191.8 253.6v4.8"/>
</g>
<g font-size="3.2">
<text x="171.2" y="15.4">IMX291LQR-C</text>
<text x="32.1" y="32.6">No.</text>
<text x="43.2" y="30.1">Pin</text>
<text x="43.5" y="34">No</text>
<text x="55.7" y="32">I/O</text>
<text x="68.3" y="30.1">Analog</text>
<text x="68.4" y="34">/Digital</text>
<text x="87.5" y="32">Symbol</text>
<text x="117.7" y="32">Description</text>
<text x="163.4" y="32">Remarks</text>
<text x="32.8" y="39.4">39</text>
<text x="43.5" y="39.4">E1</text>
<text x="56.6" y="39.4">O</text>
<text x="72.1" y="39.4">D</text>
<text x="87.1" y="39.4">DLOMC</text>
<text x="105.6" y="39.4">CMOS output / LVDS output</text>
<text x="149.7" y="39.4">data</text>
<text x="32.8" y="44.3">40</text>
<text x="43.5" y="44.3">E2</text>
<text x="56.6" y="44.3">O</text>
<text x="72.1" y="44.3">D</text>
<text x="87.3" y="44.3">DLOPC</text>
<text x="105.6" y="44.3">CMOS output / LVDS output</text>
<text x="149.7" y="44.3">data</text>
<text x="32.8" y="49.3">41</text>
<text x="43.5" y="49.3">E3</text>
<text x="54.3" y="49.3">GND</text>
<text x="72.1" y="49.3">D</text>
<text x="86.8" y="49.3">VSSMIF</text>
<text x="105.6" y="49.3">1.8 V GND</text>
<text x="32.8" y="54.2">42</text>
<text x="32.8" y="59.1">43</text>
<text x="43.5" y="54.2">E4</text>
<text x="43.5" y="59.1">E5</text>
<text x="53.3" y="54.2">Power</text>
<text x="56.2" y="59.1">―</text>
<text x="71.7" y="59.1">―</text>
<text x="72.1" y="54.2">D</text>
<text x="86.3" y="54.2">VDDLSC</text>
<text x="89.6" y="59.1">N.C.</text>
<text x="105.6" y="54.2">1.2 V power supply</text>
<text x="124.2" y="59.1">―</text>
<text x="149.7" y="59.1">GND connectable</text>
<text x="32.8" y="64.1">44</text>
<text x="43.5" y="64.1">E6</text>
<text x="56.2" y="64.1">―</text>
<text x="71.7" y="64.1">―</text>
<text x="89.6" y="64.1">N.C.</text>
<text x="124.2" y="64.1">―</text>
<text x="149.7" y="64.1">GND connectable</text>
<text x="32.8" y="69">45</text>
<text x="43.5" y="69">E7</text>
<text x="56.2" y="69">―</text>
<text x="71.7" y="69">―</text>
<text x="89.6" y="69">N.C.</text>
<text x="124.2" y="69">―</text>
<text x="149.7" y="69">GND connectable</text>
<text x="32.8" y="73.9">46</text>
<text x="43.5" y="73.9">E8</text>
<text x="53.3" y="73.9">Power</text>
<text x="72.1" y="73.9">D</text>
<text x="86.3" y="73.9">VDDLSC</text>
<text x="105.6" y="73.9">1.2 V power supply</text>
<text x="32.8" y="78.9">47</text>
<text x="32.8" y="83.8">48</text>
<text x="42.6" y="83.8">E10</text>
<text x="43.5" y="78.9">E9</text>
<text x="54.3" y="83.8">GND</text>
<text x="56.2" y="78.9">―</text>
<text x="71.7" y="78.9">―</text>
<text x="72.1" y="83.8">D</text>
<text x="86.5" y="83.8">VSSLSC</text>
<text x="89.6" y="78.9">N.C.</text>
<text x="105.6" y="83.8">1.2 V GND</text>
<text x="124.2" y="78.9">―</text>
<text x="149.7" y="78.9">GND connectable</text>
<text x="32.8" y="88.8">49</text>
<text x="42.6" y="88.8">E11</text>
<text x="57.3" y="88.8">I</text>
<text x="72.1" y="88.8">D</text>
<text x="85.5" y="88.8">TENABLE</text>
<text x="105.6" y="88.8">TEST Enable</text>
<text x="149.7" y="88.8">OPEN</text>
<text x="32.8" y="93.8">50</text>
<text x="43.6" y="93.8">F1</text>
<text x="56.6" y="93.8">O</text>
<text x="72.1" y="93.8">D</text>
<text x="87.1" y="93.8">DLOMD</text>
<text x="105.6" y="93.8">CMOS output / LVDS output</text>
<text x="149.7" y="93.8">data</text>
<text x="32.8" y="98.7">51</text>
<text x="43.6" y="98.7">F2</text>
<text x="56.6" y="98.7">O</text>
<text x="72.1" y="98.7">D</text>
<text x="87.3" y="98.7">DLOPD</text>
<text x="105.6" y="98.7">CMOS output / LVDS output</text>
<text x="149.7" y="98.7">data</text>
<text x="32.8" y="106">52</text>
<text x="42.7" y="106">F10</text>
<text x="56.6" y="106">O</text>
<text x="72.1" y="106">D</text>
<text x="89.4" y="106">SDO</text>
<text x="105.6" y="106">Communication output</text>
<text x="149.7" y="104">4-wire: SDO pin</text>
<text x="149.7" y="107.9">I C: Open</text>
<text x="149.7" y="112.9">High:</text>
<text x="159.5" y="112.9">Slave mode</text>
<text x="180" y="112.9">/ Low:</text>
<text x="32.8" y="114.8">53</text>
<text x="42.7" y="114.8">F11</text>
<text x="57.3" y="114.8">I</text>
<text x="72.1" y="114.8">D</text>
<text x="85.1" y="114.8">XMASTER</text>
<text x="105.6" y="114.8">Master / Slave selection</text>
<text x="149.7" y="116.7">Master mode</text>
<text x="32.8" y="121.3">54</text>
<text x="43.4" y="121.3">G1</text>
<text x="56.6" y="121.3">O</text>
<text x="72.1" y="121.3">D</text>
<text x="87.2" y="121.3">DLCKM</text>
<text x="105.6" y="121.3">CMOS output / LVDS output</text>
<text x="149.7" y="121.3">clock</text>
<text x="32.8" y="126.2">55</text>
<text x="43.4" y="126.2">G2</text>
<text x="56.6" y="126.2">O</text>
<text x="72.1" y="126.2">D</text>
<text x="87.5" y="126.2">DLCKP</text>
<text x="105.6" y="126.2">CMOS output / LVDS output</text>
<text x="149.7" y="126.2">clock</text>
<text x="149.7" y="131.5">4-wire: SCK pin</text>
<text x="32.8" y="133.5">56</text>
<text x="42.4" y="133.5">G10</text>
<text x="57.3" y="133.5">I</text>
<text x="72.1" y="133.5">D</text>
<text x="89.5" y="133.5">SCK</text>
<text x="105.6" y="133.5">Communication clock</text>
<text x="149.7" y="135.4">I C: SCL pin</text>
<text x="32.8" y="143.2">57</text>
<text x="42.4" y="143.2">G11</text>
<text x="57.3" y="143.2">I</text>
<text x="72.1" y="143.2">D</text>
<text x="89.5" y="143.2">XCE</text>
<text x="105.6" y="143.2">Communication enable</text>
<text x="149.7" y="141.3">4-wire: XCE pin</text>
<text x="149.7" y="145.2">I C: Fixed to High</text>
<text x="32.8" y="150.5">58</text>
<text x="32.8" y="155.5">59</text>
<text x="43.5" y="150.5">H1</text>
<text x="43.5" y="155.5">H2</text>
<text x="56.6" y="150.5">O</text>
<text x="56.6" y="155.5">O</text>
<text x="72.1" y="150.5">D</text>
<text x="72.1" y="155.5">D</text>
<text x="87.2" y="150.5">DLOME</text>
<text x="87.4" y="155.5">DLOPE</text>
<text x="105.6" y="150.5">CMOS output / LVDS output</text>
<text x="105.6" y="155.5">CMOS output / LVDS output</text>
<text x="149.7" y="150.5">data</text>
<text x="149.7" y="155.5">data</text>
<text x="149.7" y="160.8">4-wire: SDI pin</text>
<text x="32.8" y="162.8">60</text>
<text x="42.5" y="162.8">H10</text>
<text x="55.7" y="162.8">I/O</text>
<text x="72.1" y="162.8">D</text>
<text x="90.1" y="162.8">SDI</text>
<text x="105.6" y="162.8">Communication input</text>
<text x="149.7" y="164.7">I C: SDA pin</text>
<text x="32.8" y="170.1">61</text>
<text x="42.5" y="170.1">H11</text>
<text x="55.7" y="170.1">I/O</text>
<text x="72.1" y="170.1">D</text>
<text x="89.6" y="170.1">XVS</text>
<text x="105.6" y="170.1">Vertical sync signal</text>
<text x="32.8" y="175.1">62</text>
<text x="32.8" y="180">63</text>
<text x="43.8" y="175.1">J1</text>
<text x="43.8" y="180">J2</text>
<text x="56.6" y="175.1">O</text>
<text x="56.6" y="180">O</text>
<text x="72.1" y="175.1">D</text>
<text x="72.1" y="180">D</text>
<text x="87.2" y="175.1">DLOMF</text>
<text x="87.5" y="180">DLOPF</text>
<text x="105.6" y="175.1">CMOS output / LVDS output</text>
<text x="105.6" y="180">CMOS output / LVDS output</text>
<text x="149.7" y="175.1">data</text>
<text x="149.7" y="180">data</text>
<text x="105.6" y="184.5">Serial</text>
<text x="119.3" y="184.5">output</text>
<text x="133.6" y="184.5">interface</text>
<text x="32.8" y="186.4">64</text>
<text x="42.9" y="186.4">J10</text>
<text x="57.3" y="186.4">I</text>
<text x="72.1" y="186.4">D</text>
<text x="86.7" y="186.4">OMODE</text>
<text x="105.6" y="188.3">selection</text>
<text x="149.7" y="186.4">High: LVDS / Low: CSI-2</text>
<text x="32.8" y="192.8">65</text>
<text x="32.8" y="197.8">66</text>
<text x="42.9" y="192.8">J11</text>
<text x="43.5" y="197.8">K1</text>
<text x="56.6" y="192.8">O</text>
<text x="56.6" y="197.8">O</text>
<text x="72.1" y="192.8">D</text>
<text x="72.1" y="197.8">D</text>
<text x="87" y="197.8">DLOMG</text>
<text x="88.4" y="192.8">TOUT</text>
<text x="105.6" y="192.8">TEST output pin</text>
<text x="105.6" y="197.8">CMOS output / LVDS output</text>
<text x="149.7" y="192.8">OPEN</text>
<text x="149.7" y="197.8">data</text>
<text x="32.8" y="202.8">67</text>
<text x="43.5" y="202.8">K2</text>
<text x="56.6" y="202.8">O</text>
<text x="72.1" y="202.8">D</text>
<text x="87.2" y="202.8">DLOPG</text>
<text x="105.6" y="202.8">CMOS output / LVDS output</text>
<text x="149.7" y="202.8">data</text>
<text x="32.8" y="207.7">68</text>
<text x="43.5" y="207.7">K3</text>
<text x="54.3" y="207.7">GND</text>
<text x="72.1" y="207.7">D</text>
<text x="86.8" y="207.7">VSSMIF</text>
<text x="105.6" y="207.7">1.8 V GND</text>
<text x="32.8" y="212.7">69</text>
<text x="43.5" y="212.7">K4</text>
<text x="56.2" y="212.7">―</text>
<text x="71.7" y="212.7">―</text>
<text x="89.6" y="212.7">N.C.</text>
<text x="124.2" y="212.7">―</text>
<text x="149.7" y="212.7">GND connectable</text>
<text x="32.8" y="217.6">70</text>
<text x="43.5" y="217.6">K5</text>
<text x="53.3" y="217.6">Power</text>
<text x="72.1" y="217.6">D</text>
<text x="86.3" y="217.6">VDDLSC</text>
<text x="105.6" y="217.6">1.2 V power supply</text>
<text x="32.8" y="222.5">71</text>
<text x="32.8" y="227.5">72</text>
<text x="43.5" y="222.5">K6</text>
<text x="43.5" y="227.5">K7</text>
<text x="53.3" y="222.5">Power</text>
<text x="53.3" y="227.5">Power</text>
<text x="72.1" y="222.5">D</text>
<text x="72.1" y="227.5">D</text>
<text x="87.2" y="222.5">VDDLIF</text>
<text x="87.2" y="227.5">VDDLIF</text>
<text x="105.6" y="222.5">1.2 V power supply</text>
<text x="105.6" y="227.5">1.2 V power supply</text>
<text x="32.8" y="232.4">73</text>
<text x="43.5" y="232.4">K8</text>
<text x="53.3" y="232.4">Power</text>
<text x="72.1" y="232.4">D</text>
<text x="86.3" y="232.4">VDDLSC</text>
<text x="105.6" y="232.4">1.2 V power supply</text>
<text x="32.8" y="237.3">74</text>
<text x="43.5" y="237.3">K9</text>
<text x="56.2" y="237.3">―</text>
<text x="71.7" y="237.3">―</text>
<text x="89.6" y="237.3">N.C.</text>
<text x="124.2" y="237.3">―</text>
<text x="149.7" y="237.3">GND connectable</text>
<text x="32.8" y="242.3">75</text>
<text x="42.6" y="242.3">K10</text>
<text x="57.3" y="242.3">I</text>
<text x="72.1" y="242.3">D</text>
<text x="88.5" y="242.3">XCLR</text>
<text x="105.6" y="242.3">System clear</text>
<text x="149.7" y="242.3">High: Normal / Low: Clear</text>
<text x="32.8" y="247.2">76</text>
<text x="42.6" y="247.2">K11</text>
<text x="57.3" y="247.2">I</text>
<text x="72.1" y="247.2">D</text>
<text x="87.9" y="247.2">XTRIG</text>
<text x="105.6" y="247.2">Trigger mode input</text>
<text x="149.7" y="247.2">OPEN</text>
<text x="32.8" y="252.1">77</text>
<text x="32.8" y="257.1">78</text>
<text x="43.7" y="252.1">L1</text>
<text x="43.7" y="257.1">L2</text>
<text x="56.6" y="252.1">O</text>
<text x="56.6" y="257.1">O</text>
<text x="72.1" y="252.1">D</text>
<text x="72.1" y="257.1">D</text>
<text x="87.1" y="252.1">DLOMH</text>
<text x="87.3" y="257.1">DLOPH</text>
<text x="105.6" y="252.1">CMOS output / LVDS output</text>
<text x="105.6" y="257.1">CMOS output / LVDS output</text>
<text x="149.7" y="252.1">data</text>
<text x="149.7" y="257.1">data</text>
<text x="103.7" y="286.8">12</text>
</g>
<g font-size="2.1">
<text x="150.6" y="106.3">2</text>
<text x="150.6" y="133.8">2</text>
<text x="150.6" y="143.6">2</text>
<text x="150.6" y="163.1">2</text>
</g>
</svg>
